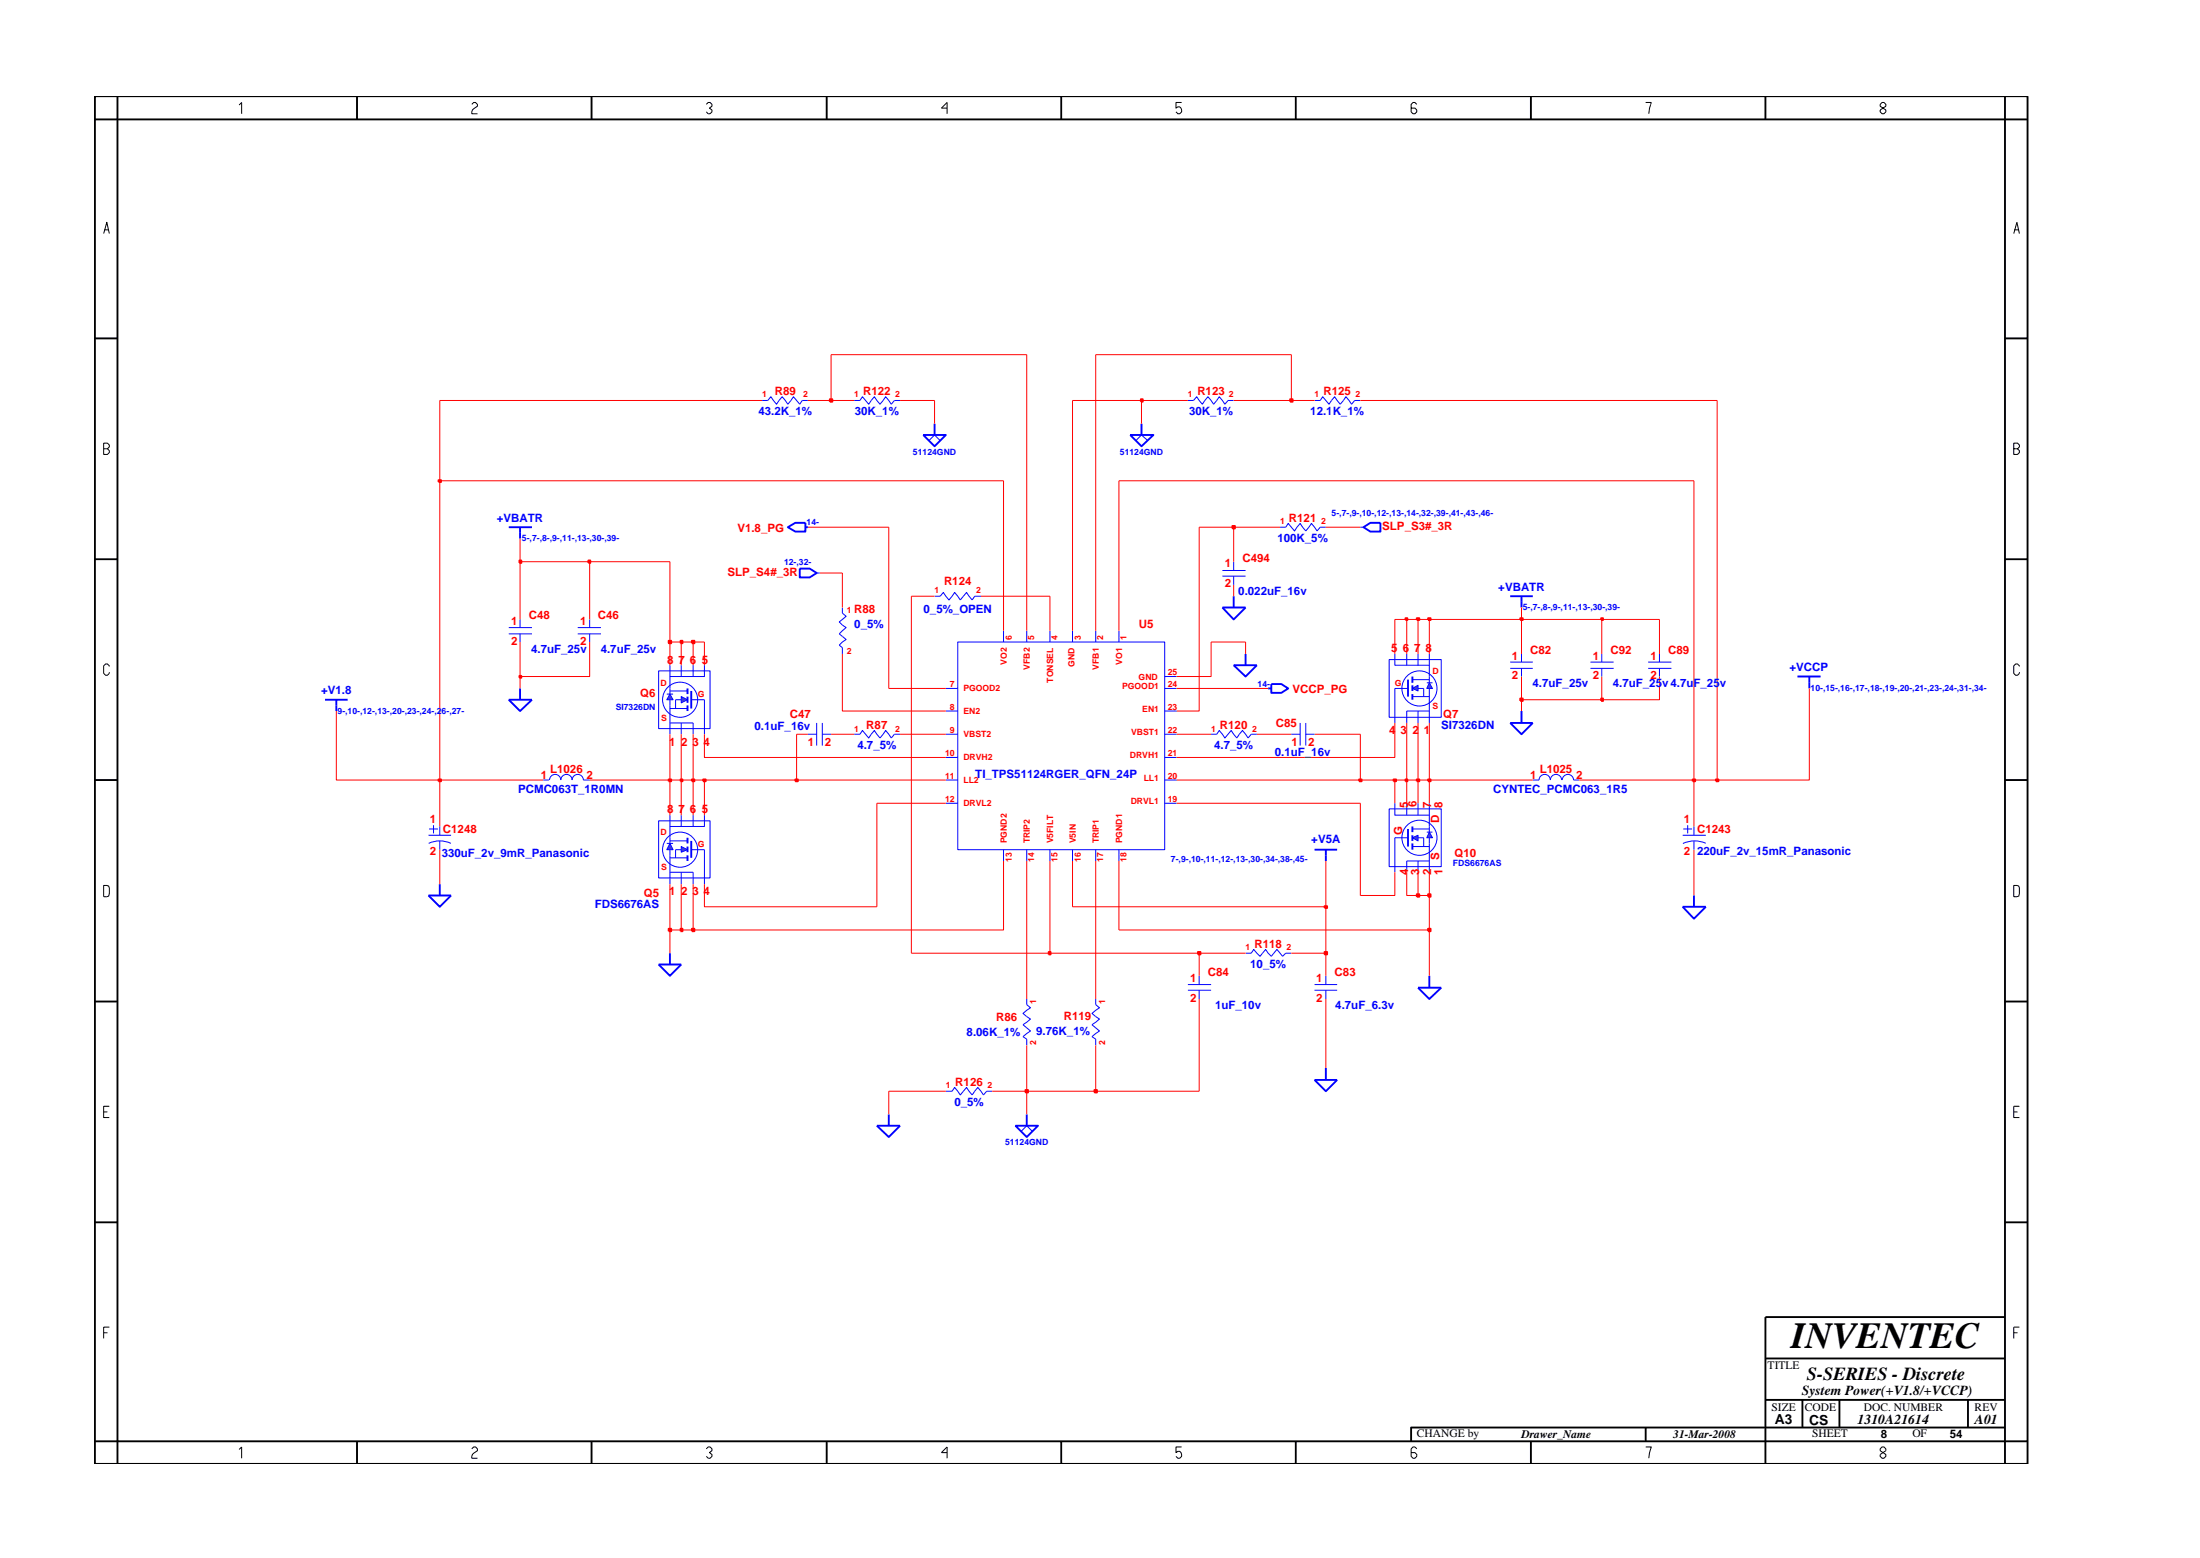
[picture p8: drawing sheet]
<svg xmlns="http://www.w3.org/2000/svg" width="297mm" height="210mm" viewBox="0 0 297 210" stroke-linecap="round" stroke-linejoin="round" font-family="sans-serif">
<path d="M124.7 58.7h3l-1.5 1.5zM126.2 57.2v1.5M152.6 58.7h3.1l-1.6 1.5zM154.1 57.2v1.5M203.9 80.5h3.1M205.4 80.5v1.5M177.5 114.7h3M179 114.7v1.5M190.1 111.9v2.3" fill="none" stroke="#00f" stroke-width=".25"/>
<g fill="none" stroke="#00f" stroke-width=".14">
<path d="M102.9 54h.8l.4-.5 .7 1.1 .8-1.1 .8 1.1 .7-1.1 .9 1.1 .3-.6h.8M125.4 59.5l.8-.8 .7 .8M153.4 59.5l.7-.8 .9 .8M160.4 54h.7l.5-.5 .7 1.1 .8-1.1 .8 1.1 .7-1.1 .8 1.1 .4-.6h.8M115.3 99.1h.8l.3-.5 .9 1 .8-1 .7 1 .8-1 .7 1 .5-.5h.7M126.2 80.5h.7l.5-.5 .7 1 .8-1 .8 1 .8-1 .8 1 .3-.5h.8M163.5 99.1h.8l.3-.5 .8 1 .8-1 .8 1 .8-1 .7 1 .4-.5h.8M174.4 99.1h1.1M175.5 97.6v3M176.3 99.1h1.2M176.3 97.6v3M214.7 89.4h3.2"/>
<path d="M214.7 90.2h3.2M216.3 88.3v1.1M216.3 90.2v1.1M57.9 112.7h3M57.9 113.8a3.6 3.6 0 0 1 3 0M57.9 111.9h1.2M58.5 111.4v1.1M59.4 111.5v1.2M59.4 113.5v1.2M188.3 113.1h1.8M168.2 128.6h.7l.4-.5 .8 1 .8-1 .7 1 .8-1 .8 1 .4-.5h.8M127.7 147.3h.9l.3-.5 .8 1 .8-1 .8 1 .7-1 .8 1 .4-.5h.8"/>
</g>
<path d="M193 112.3l.4 .8h-.8z" fill="#3c3cc8"/>
<path d="M192.6 112.3h.8M193 112.3l.4 .8h-.8z" fill="none" stroke="#00f" stroke-width=".14"/>
<path d="M190.7 113.1l.8-.4v.8z" fill="#3c3cc8"/>
<g fill="none" stroke="#00f" stroke-width=".14">
<path d="M110.3 77.3h.4M183.7 71.1h.4M93.3 94.4h1.8M73.3 105.3h.8M74.2 105.3a.76 .76 0 0 1 .8-.8 .76 .76 0 0 1 .7 .8 .76 .76 0 0 1 .8-.8 .76 .76 0 0 1 .7 .8 .76 .76 0 0 1 .8-.8 .76 .76 0 0 1 .8 .8h.8M187.6 109.2h7v7.8h-7zM188.3 113.1v4.6M188.3 108.4v1.6h4.7M189.9 108.4v1.6M190.7 113.1l.8-.4v.8zM190.7 114.2h2.3M190.7 111.9h2.3"/>
<path d="M191.5 113.1h.7v1.1M191.5 108.4v1.6M191.5 116.2v1.5M193 113.1v4.6M193 116.2h-3.1v1.5M193 108.4v3.9M207 105.3h.8a.76 .76 0 0 1 .8-.8 .76 .76 0 0 1 .7 .8 .76 .76 0 0 1 .8-.8 .76 .76 0 0 1 .7 .8M210.9 105.3a.76 .76 0 0 1 .8-.8 .76 .76 0 0 1 .8 .8h.7M227.2 112.7h3.1M227.3 111.9h1.2M227.9 111.4v1.1M228.7 111.5v1.2"/>
<path d="M228.7 113.5v1.2M230.3 113.8a3.7 3.7 0 0 0-3.1 0M138.6 134.8v.8l.5 .4-1 .8 1 .7-1 .8 1 .8-1 .8 .5 .3v.9M160.4 132.9h3.1M160.4 133.6h3.1M161.9 131.7v1.2M161.9 133.6v1.2M177.5 132.9h3M177.5 133.6h3M179 131.7v1.2M179 133.6v1.2M137.9 152.7l.7-.8 .8 .8"/>
<circle cx="191.6" cy="113.1" r="2.37"/>
</g>
<g fill="none" stroke="#00f" stroke-width=".25">
<path d="M108 76.7h1.3l1 .6-1 .6h-1.3zM184.1 71.1l.9-.5h1.4v1.1h-1.4zM43.9 94.4h3M45.4 94.4v1.6M93.3 93.2v2.4M166.6 89.8h3.1l-1.5 1.5zM168.2 88.3v1.5M171.2 92.9h.4M171.6 92.3h1.4l.9 .6-.9 .6h-1.4zM242.7 91.3h3.1M244.3 91.3v1.6M190.7 111.5v.8"/>
<path d="M190.7 112.7v.8M190.7 113.8v.9M88.9 130.2h3.1l-1.5 1.5zM90.5 128.6v1.6M191.5 133.3h3.1l-1.6 1.5zM193 131.7v1.6M227.2 122.4h3.1l-1.6 1.6zM228.7 120.8v1.6M118.4 151.9h3.1l-1.5 1.5zM120 150.4v1.5M137.1 151.9h3.1l-1.6 1.5zM138.6 150.4v1.5"/>
<path d="M177.5 145.7h3l-1.5 1.6zM179 144.1v1.6"/>
</g>
<path d="M90.5 93.7l.4 .7h-.9z" fill="#3c3cc8"/>
<path d="M90 93.7h.9M90.5 93.7l.4 .7h-.9z" fill="none" stroke="#00f" stroke-width=".14"/>
<path d="M92 94l.8 .4-.8 .5z" fill="#3c3cc8"/>
<g fill="none" stroke="#00f" stroke-width=".14">
<path d="M88.9 90.5h7v7.8h-7zM90.5 89.8v3.9M90.5 94.4v4.7M90.5 97.6h3.1v1.5M90.5 95.6h2.3M90.5 93.2h2.3M92 94.4h-.8v1.2M92 89.8v1.5M92 97.6v1.5M92 94l.8 .4-.8 .5zM93.6 89.8v1.5M95.1 89.8v1.5h-4.6"/>
<path d="M95.1 94.4v4.7M93.3 114.7h1.8"/>
<circle cx="91.8" cy="94.4" r="2.37"/>
</g>
<path d="M92.8 92.9v.8M92.8 94v.9M92.8 95.2v.8M93.3 113.5v2.3" fill="none" stroke="#00f" stroke-width=".25"/>
<path d="M90.5 113.8l.4 .9h-.9z" fill="#3c3cc8"/>
<path d="M90 113.8h.9M90.5 113.8l.4 .9h-.9z" fill="none" stroke="#00f" stroke-width=".14"/>
<path d="M92 114.2l.8 .5-.8 .3z" fill="#3c3cc8"/>
<g fill="none" stroke="#00f" stroke-width=".14">
<path d="M172.8 71.1h.8l.3-.5 .9 1.1 .7-1.1 .8 1.1 .8-1.1 .7 1.1 .5-.6h.7M68.7 84.7h3.1M68.7 85.5h3.1M70.2 83.6v1.1M70.2 85.5v1.1M78 85.5h3.1M78 84.7h3.1M79.6 83.6v1.1M79.6 85.5v1.1M113.7 82v.7l.5 .5-.9 .7 .9 .8-.9 .8 .9 .8-.9 .8 .4 .3v.9M188.3 92.9h1.8M222.5 89.4h3.2"/>
<path d="M222.5 90.2h3.2M224.1 88.3v1.1M224.1 90.2v1.1M88.9 110.8h7v7.7h-7zM90.5 110v3.8M90.5 114.7v4.6M90.5 117.7h3.1v1.6M90.5 115.8h2.3M90.5 113.5h2.3M92 114.7h-.8v1.1M92 110v1.5M92 117.7v1.6"/>
<path d="M92 114.2l.8 .5-.8 .3zM93.6 110v1.5M95.1 110v1.5h-4.6M95.1 114.7v4.6M147.9 134.8v.8l.5 .4-1 .8 1 .7-1 .8 1 .8-1 .8 .5 .3v.9"/>
<circle cx="91.8" cy="114.7" r="2.37"/>
</g>
<path d="M68.7 94.4h3.1l-1.6 1.6zM70.2 92.9v1.5M190.1 91.7v2.3M92.8 113.1v.7M92.8 114.2v.8M92.8 115.4v.8" fill="none" stroke="#00f" stroke-width=".25"/>
<path d="M193 92.1l.4 .8h-.8z" fill="#3c3cc8"/>
<path d="M192.6 92.1h.8M193 92.1l.4 .8h-.8z" fill="none" stroke="#00f" stroke-width=".14"/>
<path d="M190.7 92.9l.8-.4v.7z" fill="#3c3cc8"/>
<g fill="none" stroke="#00f" stroke-width=".14">
<path d="M115.3 54h.8l.3-.5 .9 1.1 .8-1.1 .7 1.1 .8-1.1 .7 1.1 .5-.6h.7M177.5 54h.8l.3-.5 .8 1.1 .8-1.1 .8 1.1 .7-1.1 .8 1.1 .4-.6h.8M165 77h3.2M165 77.8h3.2M166.6 75.8v1.2M166.6 77.8v1.1M109.1 99.1h1.2M110.3 97.6v3M111 99.1h1.2M111 97.6v3M127.7 92.9h1.6M127.7 99.1h1.6"/>
<path d="M127.7 96h1.6M129.3 86.6h28v28.1h-28zM135.5 85.1v1.5M138.6 85.1v1.5M141.8 85.1v1.5M144.8 85.1v1.5M147.9 85.1v1.5M151.1 85.1v1.5M157.3 96h1.6M157.3 92.9h1.6M157.3 99.1h1.6M157.3 91.3h1.6"/>
<path d="M187.6 89h7v7.8h-7zM188.3 92.9v4.7M188.3 88.3v1.5h4.7M189.9 88.3v1.5M190.7 92.9l.8-.4v.7zM190.7 94h2.3M190.7 91.7h2.3M191.5 92.9h.7v1.1M191.5 88.3v1.5M191.5 96v1.6M193 92.9v4.7M193 96h-3.1v1.6"/>
<path d="M193 88.3v3.8M203.9 89.4h3.1M203.9 90.2h3.1M205.4 88.3v1.1M205.4 90.2v1.1M127.7 105.3h1.6M127.7 102.2h1.6M127.7 108.4h1.6M135.5 114.7v1.5M138.6 114.7v1.5M141.8 114.7v1.5M144.8 114.7v1.5"/>
<path d="M147.9 114.7v1.5M151.1 114.7v1.5M157.3 102.2h1.6M157.3 108.4h1.6M157.3 105.3h1.6"/>
<circle cx="191.6" cy="92.9" r="2.37"/>
</g>
<g fill="none" stroke="#00f" stroke-width=".25">
<path d="M68.7 71.1h3.1M70.2 71.1v1.6M106.4 71.1l1-.5h1.3v1.1h-1.3zM108.7 71.1h.4M165 82h3.2l-1.6 1.6zM166.6 80.5v1.5M190.7 91.3v.8M190.7 92.5v.7M190.7 93.7v.7M203.9 97.6h3.1l-1.6 1.5zM205.4 96v1.6M59.4 119.3v1.5"/>
<path d="M57.9 120.8h3l-1.5 1.6z"/>
</g>
<path d="M127.7 147.3h-7.7v3.1M134 147.3h4.6v3.1" fill="none" stroke="#f00" stroke-width=".14"/>
<path d="M138.5 147.1h.3v.3h-.3z" fill="#8e2323"/>
<path d="M138.5 147.1h.3v.3h-.3z" fill="none" stroke="#f00" stroke-width=".25"/>
<path d="M138.6 141.1v6.2h9.3" fill="none" stroke="#f00" stroke-width=".14"/>
<path d="M147.8 147.1h.3v.3h-.3z" fill="#8e2323"/>
<path d="M147.8 147.1h.3v.3h-.3z" fill="none" stroke="#f00" stroke-width=".25"/>
<path d="M123 80.5v48.1h18.8M138.6 116.2v18.6M147.9 116.2v18.6M90.5 125.5v3.1M161.9 134.8v12.5h-14v-6.2M161.9 128.6v3.1M179 128.6v3.1M179 134.8v9.3M193 125.5v6.2" fill="none" stroke="#f00" stroke-width=".14"/>
<path d="M141.6 128.5h.2v.3h-.2z" fill="#8e2323"/>
<path d="M141.6 128.5h.2v.3h-.2z" fill="none" stroke="#f00" stroke-width=".25"/>
<path d="M141.8 116.2v12.4h20.1" fill="none" stroke="#f00" stroke-width=".14"/>
<path d="M161.7 128.5h.4v.3h-.4z" fill="#8e2323"/>
<path d="M161.7 128.5h.4v.3h-.4z" fill="none" stroke="#f00" stroke-width=".25"/>
<path d="M161.9 128.6h6.3M174.4 128.6h4.6" fill="none" stroke="#f00" stroke-width=".14"/>
<path d="M178.8 128.5h.4v.3h-.4z" fill="#8e2323"/>
<path d="M178.8 128.5h.4v.3h-.4z" fill="none" stroke="#f00" stroke-width=".25"/>
<path d="M179 122.4v6.2" fill="none" stroke="#f00" stroke-width=".14"/>
<path d="M90.3 125.3h.3v.4h-.3z" fill="#8e2323"/>
<path d="M90.3 125.3h.3v.4h-.3z" fill="none" stroke="#f00" stroke-width=".25"/>
<path d="M90.5 119.3v6.2h1.5" fill="none" stroke="#f00" stroke-width=".14"/>
<path d="M91.9 125.3h.2v.4h-.2z" fill="#8e2323"/>
<path d="M91.9 125.3h.2v.4h-.2z" fill="none" stroke="#f00" stroke-width=".25"/>
<path d="M92 119.3v6.2h1.6" fill="none" stroke="#f00" stroke-width=".14"/>
<path d="M93.4 125.3h.4v.4h-.4z" fill="#8e2323"/>
<path d="M93.4 125.3h.4v.4h-.4z" fill="none" stroke="#f00" stroke-width=".25"/>
<path d="M135.5 116.2v9.3h-41.9v-6.2M151.1 116.2v9.3h41.9" fill="none" stroke="#f00" stroke-width=".14"/>
<path d="M192.8 125.3h.4v.4h-.4z" fill="#8e2323"/>
<path d="M192.8 125.3h.4v.4h-.4z" fill="none" stroke="#f00" stroke-width=".25"/>
<path d="M118.4 108.4v14h-23.3v-3.1M144.8 116.2v6.2h34.2M193 120.8v4.7" fill="none" stroke="#f00" stroke-width=".14"/>
<path d="M178.8 122.3h.4v.2h-.4z" fill="#8e2323"/>
<path d="M178.8 122.3h.4v.2h-.4z" fill="none" stroke="#f00" stroke-width=".25"/>
<path d="M179 116.2v6.2M183.7 108.4v12.4h4.6v-3.1M189.9 117.7v3.1h1.6" fill="none" stroke="#f00" stroke-width=".14"/>
<path d="M191.3 120.7h.3v.3h-.3z" fill="#8e2323"/>
<path d="M191.3 120.7h.3v.3h-.3z" fill="none" stroke="#f00" stroke-width=".25"/>
<path d="M191.5 117.7v3.1h1.5" fill="none" stroke="#f00" stroke-width=".14"/>
<path d="M192.8 120.7h.4v.3h-.4z" fill="#8e2323"/>
<path d="M192.8 120.7h.4v.3h-.4z" fill="none" stroke="#f00" stroke-width=".25"/>
<g fill="none" stroke="#f00" stroke-width=".14">
<path d="M45.4 96v9.3h14v6.2M59.4 114.7v4.6M90.5 105.3v4.7M92 105.3v4.7M93.6 105.3v4.7M95.1 105.3v4.7M118.4 108.4h9.3M158.9 108.4h24.8M188.3 105.3v3.1M189.9 105.3v3.1M191.5 105.3v3.1M193 117.7v3.1"/>
<path d="M193 105.3v3.1M228.7 105.3v6.2M228.7 114.7v6.1"/>
</g>
<path d="M59.2 105.2h.3v.2h-.3z" fill="#8e2323"/>
<path d="M59.2 105.2h.3v.2h-.3z" fill="none" stroke="#f00" stroke-width=".25"/>
<path d="M59.4 64.9v40.4h13.9M79.6 105.3h10.9" fill="none" stroke="#f00" stroke-width=".14"/>
<path d="M90.3 105.2h.3v.2h-.3z" fill="#8e2323"/>
<path d="M90.3 105.2h.3v.2h-.3z" fill="none" stroke="#f00" stroke-width=".25"/>
<path d="M90.5 99.1v6.2h1.5" fill="none" stroke="#f00" stroke-width=".14"/>
<path d="M91.9 105.2h.2v.2h-.2z" fill="#8e2323"/>
<path d="M91.9 105.2h.2v.2h-.2z" fill="none" stroke="#f00" stroke-width=".25"/>
<path d="M92 99.1v6.2h1.6" fill="none" stroke="#f00" stroke-width=".14"/>
<path d="M93.4 105.2h.4v.2h-.4z" fill="#8e2323"/>
<path d="M93.4 105.2h.4v.2h-.4z" fill="none" stroke="#f00" stroke-width=".25"/>
<path d="M93.6 99.1v6.2h1.5" fill="none" stroke="#f00" stroke-width=".14"/>
<path d="M94.9 105.2h.4v.2h-.4z" fill="#8e2323"/>
<path d="M94.9 105.2h.4v.2h-.4z" fill="none" stroke="#f00" stroke-width=".25"/>
<path d="M95.1 105.3h12.5" fill="none" stroke="#f00" stroke-width=".14"/>
<path d="M107.4 105.2h.3v.2h-.3z" fill="#8e2323"/>
<path d="M107.4 105.2h.3v.2h-.3z" fill="none" stroke="#f00" stroke-width=".25"/>
<path d="M107.6 99.1v6.2h20.1M158.9 105.3h24.8" fill="none" stroke="#f00" stroke-width=".14"/>
<path d="M183.5 105.2h.3v.2h-.3z" fill="#8e2323"/>
<path d="M183.5 105.2h.3v.2h-.3z" fill="none" stroke="#f00" stroke-width=".25"/>
<path d="M183.7 99.1v6.2h4.6" fill="none" stroke="#f00" stroke-width=".14"/>
<path d="M188.2 105.2h.3v.2h-.3z" fill="#8e2323"/>
<path d="M188.2 105.2h.3v.2h-.3z" fill="none" stroke="#f00" stroke-width=".25"/>
<path d="M188.3 105.3h1.6" fill="none" stroke="#f00" stroke-width=".14"/>
<path d="M189.8 105.2h.2v.2h-.2z" fill="#8e2323"/>
<path d="M189.8 105.2h.2v.2h-.2z" fill="none" stroke="#f00" stroke-width=".25"/>
<path d="M189.9 97.6v7.7h1.6" fill="none" stroke="#f00" stroke-width=".14"/>
<path d="M191.3 105.2h.3v.2h-.3z" fill="#8e2323"/>
<path d="M191.3 105.2h.3v.2h-.3z" fill="none" stroke="#f00" stroke-width=".25"/>
<path d="M191.5 97.6v7.7h1.5" fill="none" stroke="#f00" stroke-width=".14"/>
<path d="M192.8 105.2h.4v.2h-.4z" fill="#8e2323"/>
<path d="M192.8 105.2h.4v.2h-.4z" fill="none" stroke="#f00" stroke-width=".25"/>
<path d="M193 97.6v7.7h14M213.2 105.3h15.5" fill="none" stroke="#f00" stroke-width=".14"/>
<path d="M228.5 105.2h.4v.2h-.4z" fill="#8e2323"/>
<path d="M228.5 105.2h.4v.2h-.4z" fill="none" stroke="#f00" stroke-width=".25"/>
<path d="M228.7 64.9v40.4h3.1" fill="none" stroke="#f00" stroke-width=".14"/>
<path d="M231.7 105.2h.3v.2h-.3z" fill="#8e2323"/>
<path d="M231.7 105.2h.3v.2h-.3z" fill="none" stroke="#f00" stroke-width=".25"/>
<path d="M231.8 54v51.3h12.5v-12.4M161.9 71.1v24.9h-3M95.1 99.1v3.1h32.6M107.6 99.1h1.5M112.2 99.1h3.1M113.7 88.3v7.7h14M121.5 99.1h6.2M158.9 99.1h4.6M169.7 99.1h4.7M177.5 99.1h6.2M188.3 97.6v4.6h-29.4M205.4 94.4v1.6" fill="none" stroke="#f00" stroke-width=".14"/>
<path d="M205.3 94.3h.3v.3h-.3z" fill="#8e2323"/>
<path d="M205.3 94.3h.3v.3h-.3z" fill="none" stroke="#f00" stroke-width=".25"/>
<path d="M205.4 91.3v3.1h10.9" fill="none" stroke="#f00" stroke-width=".14"/>
<path d="M216.2 94.3h.2v.3h-.2z" fill="#8e2323"/>
<path d="M216.2 94.3h.2v.3h-.2z" fill="none" stroke="#f00" stroke-width=".25"/>
<path d="M120 71.1v21.8h7.7M70.2 91.3v1.6M158.9 92.9h12.3M216.3 91.3v3.1h7.8v-3.1" fill="none" stroke="#f00" stroke-width=".14"/>
<path d="M70.1 91.2h.3v.3h-.3z" fill="#8e2323"/>
<path d="M70.1 91.2h.3v.3h-.3z" fill="none" stroke="#f00" stroke-width=".25"/>
<g fill="none" stroke="#f00" stroke-width=".14">
<path d="M70.2 86.6v4.7h9.4v-4.7M90.5 86.6v3.2M92 86.6v3.2M93.6 86.6v3.2M95.1 86.6v3.2M163.5 86.6v4.7h-4.6M168.2 86.6v1.7M188.3 83.6v4.7M189.9 83.6v4.7M191.5 83.6v4.7M193 83.6v4.7M205.4 83.6v4.7"/>
<path d="M216.3 83.6v4.7M224.1 83.6v4.7"/>
</g>
<path d="M90.3 86.5h.3v.3h-.3z" fill="#8e2323"/>
<path d="M90.3 86.5h.3v.3h-.3z" fill="none" stroke="#f00" stroke-width=".25"/>
<path d="M90.5 75.8v10.8h1.5" fill="none" stroke="#f00" stroke-width=".14"/>
<path d="M91.9 86.5h.2v.3h-.2z" fill="#8e2323"/>
<path d="M91.9 86.5h.2v.3h-.2z" fill="none" stroke="#f00" stroke-width=".25"/>
<path d="M92 86.6h1.6" fill="none" stroke="#f00" stroke-width=".14"/>
<path d="M93.4 86.5h.4v.3h-.4z" fill="#8e2323"/>
<path d="M93.4 86.5h.4v.3h-.4z" fill="none" stroke="#f00" stroke-width=".25"/>
<path d="M138.6 47.9v37.2M144.8 54v31.1M147.9 47.9v37.2M70.2 75.8v7.8M79.6 75.8v7.8M135.5 64.9v20.2M151.1 64.9v20.2M93.6 86.6h1.5M141.8 80.5v4.6M163.5 86.6h4.7M188.3 83.6h1.6" fill="none" stroke="#f00" stroke-width=".14"/>
<path d="M189.8 83.4h.2v.3h-.2z" fill="#8e2323"/>
<path d="M189.8 83.4h.2v.3h-.2z" fill="none" stroke="#f00" stroke-width=".25"/>
<path d="M189.9 83.6h1.6" fill="none" stroke="#f00" stroke-width=".14"/>
<path d="M191.3 83.4h.3v.3h-.3z" fill="#8e2323"/>
<path d="M191.3 83.4h.3v.3h-.3z" fill="none" stroke="#f00" stroke-width=".25"/>
<path d="M191.5 83.6h1.5" fill="none" stroke="#f00" stroke-width=".14"/>
<path d="M192.8 83.4h.4v.3h-.4z" fill="#8e2323"/>
<path d="M192.8 83.4h.4v.3h-.4z" fill="none" stroke="#f00" stroke-width=".25"/>
<path d="M193 83.6h12.4" fill="none" stroke="#f00" stroke-width=".14"/>
<path d="M205.3 83.4h.3v.3h-.3z" fill="#8e2323"/>
<path d="M205.3 83.4h.3v.3h-.3z" fill="none" stroke="#f00" stroke-width=".25"/>
<path d="M205.4 82v1.6h10.9" fill="none" stroke="#f00" stroke-width=".14"/>
<path d="M216.2 83.4h.2v.3h-.2z" fill="#8e2323"/>
<path d="M216.2 83.4h.2v.3h-.2z" fill="none" stroke="#f00" stroke-width=".25"/>
<path d="M110.7 77.3h3v4.7M166.6 78.9v1.6M123 80.5h3.2M132.4 80.5h9.4M216.3 83.6h7.8" fill="none" stroke="#f00" stroke-width=".14"/>
<path d="M70.1 75.6h.3v.4h-.3z" fill="#8e2323"/>
<path d="M70.1 75.6h.3v.4h-.3z" fill="none" stroke="#f00" stroke-width=".25"/>
<path d="M70.2 72.7v3.1h9.4" fill="none" stroke="#f00" stroke-width=".14"/>
<path d="M79.4 75.6h.3v.4h-.3z" fill="#8e2323"/>
<path d="M79.4 75.6h.3v.4h-.3z" fill="none" stroke="#f00" stroke-width=".25"/>
<path d="M79.6 75.8h10.9M109.1 71.1h10.9M161.9 71.1h4.7v4.7" fill="none" stroke="#f00" stroke-width=".14"/>
<path d="M166.4 71h.3v.3h-.3z" fill="#8e2323"/>
<path d="M166.4 71h.3v.3h-.3z" fill="none" stroke="#f00" stroke-width=".25"/>
<path d="M166.6 71.1h6.2M179 71.1h4.7" fill="none" stroke="#f00" stroke-width=".14"/>
<path d="M59.2 64.8h.3v.3h-.3z" fill="#8e2323"/>
<path d="M59.2 64.8h.3v.3h-.3z" fill="none" stroke="#f00" stroke-width=".25"/>
<path d="M102.9 54h-43.5v10.9h76.1M109.1 54h3.1M126.2 54v3.2M154.1 54v3.2M151.1 64.9h77.6" fill="none" stroke="#f00" stroke-width=".14"/>
<path d="M112 53.9h.4v.3h-.4z" fill="#8e2323"/>
<path d="M112 53.9h.4v.3h-.4z" fill="none" stroke="#f00" stroke-width=".25"/>
<path d="M112.2 47.9v6.1h3.1M121.5 54h4.7M144.8 54h9.3" fill="none" stroke="#f00" stroke-width=".14"/>
<path d="M154 53.9h.3v.3h-.3z" fill="#8e2323"/>
<path d="M154 53.9h.3v.3h-.3z" fill="none" stroke="#f00" stroke-width=".25"/>
<path d="M154.1 54h6.3M166.6 54h7.8" fill="none" stroke="#f00" stroke-width=".14"/>
<path d="M174.2 53.9h.3v.3h-.3z" fill="#8e2323"/>
<path d="M174.2 53.9h.3v.3h-.3z" fill="none" stroke="#f00" stroke-width=".25"/>
<path d="M112.2 47.9h26.4M147.9 47.9h26.5v6.1h3.1M183.7 54h48.1" fill="none" stroke="#f00" stroke-width=".14"/>
<g fill="none" stroke="#000" stroke-width=".25">
<path d="M12.8 13h261v184.6h-261zM12.8 16.1h261M15.9 13v184.6M48.2 13v3.1M79.9 13v3.1M111.6 13v3.1M143.3 13v3.1M174.9 13v3.1M206.7 13v3.1M238.4 13v3.1M270.7 13v184.6M12.8 45.7h3.1"/>
<path d="M270.7 45.7h3.1M12.8 75.5h3.1M270.7 75.5h3.1M12.8 105.3h3.1M270.7 105.3h3.1M12.8 135.2h3.1M270.7 135.2h3.1M12.8 165h3.1M270.7 177.7h-32.3v19.9M270.7 165h3.1M48.2 194.5v3.1M79.9 194.5v3.1"/>
<path d="M111.6 194.5v3.1M143.3 194.5v3.1M174.9 194.5v3.1M206.7 194.5v3.1M222.2 192.6v1.9M238.4 183.3h32.3M238.4 188.9h32.3M243.4 188.9v3.7M248.4 188.9v3.7M265.7 188.9v3.7M270.7 192.6h-80.2v1.9M273.8 194.5h-261"/>
</g>
<g fill="none" stroke="#000" stroke-width=".14">
<path d="M32.3 14.2l.3-.4v1.6M63.7 14.1l.3-.3h.2l.3 .3v.2l-.5 .4-.3 .4v.3h.8M95.4 14.1l.2-.3h.3l.2 .3v.2l-.3 .3 .3 .2v.3l-.2 .3h-.3l-.2-.3M127.9 14.6h-.8l.8-.8v1.6M159.5 13.8h-.7v.8l.2-.2a.5 .5 0 0 1 .5 .7l-.2 .3h-.3l-.2-.3M191.3 14.1l-.3-.3h-.2l-.3 .3v1l.3 .3h.2l.3-.3v-.3l-.3-.2h-.5M222.2 13.8h.8l-.4 1.6M254.1 13.8l-.2 .3v.2l.7 .5v.3l-.2 .3h-.3l-.2-.3v-.3l.7-.5v-.2l-.2-.3zM14 31.5l.4-1.5 .4 1.5M14.1 31h.6M272 31h.6M272.7 31.5l-.4-1.5-.4 1.5"/>
<path d="M14 59.8h.5l.3 .3v.2l-.3 .3 .3 .2v.3l-.3 .2h-.5zM14 60.6h.5M271.9 60.6h.5l.3-.3v-.2l-.3-.3h-.5v1.5h.5l.3-.2v-.3l-.3-.2M14.8 89.9l-.3-.3h-.2l-.3 .3v1l.3 .2h.2l.3-.2v-.2M272.7 89.9l-.3-.3h-.3l-.2 .3v1l.2 .2h.3l.3-.2v-.2M14 119.5l.7 .1 .1 .2-.1 1.1-.7 .1zM271.9 119.5l.7 .1 .1 .2-.1 1.1-.7 .1zM14 150.1h.5M14.8 149.3h-.8v1.5h.8M271.9 150.1h.5M272.7 149.3h-.8v1.5h.8M14 179.9h.5"/>
<path d="M14.8 179.1h-.8v1.5M271.9 179.9h.5M272.7 179.1h-.8v1.5M32.3 195.6l.3-.3v1.5M63.7 195.5l.3-.2h.2l.3 .2v.3l-.7 .5-.1 .2v.3h.8M95.4 195.5l.2-.2h.3l.2 .2v.3l-.3 .2 .3 .3v.2l-.2 .3h-.3l-.2-.3M127.9 196h-.8l.8-.7v1.5M159.5 195.3h-.7v.7l.2-.1a.5 .5 0 0 1 .5 .6l-.2 .3h-.3l-.2-.3M191.3 195.5l-.3-.2h-.2l-.3 .2v1l.3 .3h.2l.3-.3v-.2l-.3-.3h-.5M222.2 195.3h.8l-.4 1.5M253.9 195.5l.2-.2h.3l.2 .2v.3l-.7 .5v.2l.2 .3h.3l.2-.3v-.2l-.7-.5z"/>
</g>
<text font-size="5" x="241.8" y="182">INVENTEC</text>
<text font-size="2.5" x="244" y="186.3">S-SERIES - Discrete</text>
<g font-size="1.9">
<text x="243.3" y="188.2">System Power(+V1.8/+VCCP)</text>
<text x="239.6" y="192.2">A3</text>
<text x="244.3" y="192.3">CS</text>
<text x="250.8" y="192.2">1310A21614</text>
<text x="266.6" y="192.2">A01</text>
</g>
<g font-size="1.6" fill="#f00">
<text x="104.6" y="53.3">R89</text>
<text x="116.5" y="53.3">R122</text>
<text x="161.7" y="53.3">R123</text>
<text x="178.7" y="53.3">R125</text>
<text x="99.6" y="71.7">V1.8_PG</text>
<text x="174" y="70.4">R121</text>
<text x="186.6" y="71.5">SLP_S3#_3R</text>
<text x="98.2" y="77.7">SLP_S4#_3R</text>
<text x="165.4" y="76.6">1</text>
<text x="167.8" y="75.8">C494</text>
<text x="71.4" y="83.6">C48</text>
<text x="80.7" y="83.6">C46</text>
<text x="115.3" y="82.7">R88</text>
<text x="127.5" y="78.9">R124</text>
<text x="165.4" y="79.3">2</text>
<text x="69" y="84.4">1</text>
<text x="69" y="87">2</text>
<text x="78.3" y="84.4">1</text>
<text x="78.3" y="87">2</text>
<text x="90.1" y="89.6">8</text>
<text x="91.6" y="89.6">7 6 5</text>
<text x="153.7" y="84.8">U5</text>
<text x="187.8" y="88">5</text>
<text x="189.4" y="88">6</text>
<text x="191" y="88">7</text>
<text x="192.5" y="88">8</text>
<text x="204.1" y="89">1</text>
<text x="206.6" y="88.2">C82</text>
<text x="215.1" y="89">1</text>
<text x="217.5" y="88.2">C92</text>
<text x="222.9" y="89">1</text>
<text x="225.2" y="88.2">C89</text>
<text x="86.4" y="94">Q6</text>
<text x="174.5" y="93.5">VCCP_PG</text>
<text x="204.1" y="91.7">2</text>
<text x="215.1" y="91.7">2</text>
<text x="222.9" y="91.7">2</text>
<text x="90.4" y="100.6">1 2 3</text>
<text x="95" y="100.6">4</text>
<text x="106.7" y="96.9">C47</text>
<text x="109.1" y="100.6">1</text>
<text x="111.3" y="100.6">2</text>
<text x="117" y="98.3">R87</text>
<text x="164.7" y="98.3">R120</text>
<text x="172.3" y="98.1">C85</text>
<text x="174.4" y="100.6">1</text>
<text x="176.6" y="100.6">2</text>
<text x="187.6" y="99.1">4</text>
<text x="189.1" y="99.1">3</text>
<text x="190.7" y="99.1">2</text>
<text x="192.2" y="99.1">1</text>
<text x="194.8" y="96.9">Q7</text>
<text x="73" y="105.1">1</text>
<text x="74.3" y="104.3">L1026</text>
<text x="79.2" y="105.1">2</text>
<text x="206.6" y="105.1">1</text>
<text x="207.9" y="104.3">L1025</text>
<text x="212.8" y="105.1">2</text>
<text x="58" y="111.1">1</text>
<text x="59.8" y="112.5">C1248</text>
<text x="90.1" y="109.8">8 7 6 5</text>
<text x="189.3" y="112.7" transform="rotate(-90 189.3 112.7)">G</text>
<text x="190.1" y="109" transform="rotate(-90 190.1 109)">5</text>
<text x="191.2" y="108.9" transform="rotate(-90 191.2 108.9)">6</text>
<text x="193.2" y="109" transform="rotate(-90 193.2 109)">7</text>
<text x="194.3" y="111.1" transform="rotate(-90 194.3 111.1)">D</text>
<text x="194.8" y="109" transform="rotate(-90 194.8 109)">8</text>
<text x="227.4" y="111.1">1</text>
<text x="229.1" y="112.5">C1243</text>
<text x="58" y="115.4">2</text>
<text x="190.1" y="118.1" transform="rotate(-90 190.1 118.1)">4</text>
<text x="191.6" y="118.1" transform="rotate(-90 191.6 118.1)">3</text>
<text x="193.2" y="118.1" transform="rotate(-90 193.2 118.1)">2</text>
<text x="194.3" y="116" transform="rotate(-90 194.3 116)">S</text>
<text x="194.8" y="118.1" transform="rotate(-90 194.8 118.1)">1</text>
<text x="196.4" y="115.7">Q10</text>
<text x="227.4" y="115.4">2</text>
<text x="86.9" y="121.1">Q5</text>
<text x="90.4" y="120.8">1</text>
<text x="92" y="120.8">2 3</text>
<text x="95" y="120.8">4</text>
<text x="163.1" y="131.7">C84</text>
<text x="169.4" y="127.9">R118</text>
<text x="180.2" y="131.7">C83</text>
<text x="134.5" y="137.8">R86</text>
<text x="143.6" y="137.7">R119</text>
<text x="160.7" y="132.5">1</text>
<text x="160.7" y="135.2">2</text>
<text x="177.7" y="132.5">1</text>
<text x="177.7" y="135.2">2</text>
<text x="129" y="146.5">R126</text>
</g>
<g font-size="1.6" fill="#00f">
<text x="102.4" y="56">43.2K_1%</text>
<text x="115.4" y="56">30K_1%</text>
<text x="160.5" y="56">30K_1%</text>
<text x="176.9" y="56">12.1K_1%</text>
<text x="67.1" y="70.4">+VBATR</text>
<text x="172.5" y="73.1">100K_5%</text>
<text x="124.7" y="82.7">0_5%_OPEN</text>
<text x="167.2" y="80.3">0.022uF_16v</text>
<text x="202.3" y="79.7">+VBATR</text>
<text x="71.7" y="88.1">4.7uF_25v</text>
<text x="81.1" y="88.1">4.7uF_25v</text>
<text x="115.3" y="84.7">0_5%</text>
<text x="43.4" y="93.7">+V1.8</text>
<text x="206.9" y="92.7">4.7uF_25v</text>
<text x="217.8" y="92.7">4.7uF_25v 4.7uF_25v</text>
<text x="241.6" y="90.5">+VCCP</text>
<text x="101.9" y="98.5">0.1uF_16v</text>
<text x="115.8" y="101">4.7_5%</text>
<text x="163.9" y="101">4.7_5%</text>
<text x="194.6" y="98.3">SI7326DN</text>
<text x="70" y="107">PCMC063T_1R0MN</text>
<text x="131.7" y="105">TI_TPS51124RGER_QFN_24P</text>
<text x="172.1" y="102.1">0.1uF_16v</text>
<text x="201.6" y="107">CYNTEC_PCMC063_1R5</text>
<text x="177" y="113.8">+V5A</text>
<text x="59.6" y="115.6">330uF_2v_9mR_Panasonic</text>
<text x="229.1" y="115.3">220uF_2v_15mR_Panasonic</text>
<text x="80.3" y="122.5">FDS6676AS</text>
<text x="168.8" y="130.6">10_5%</text>
<text x="164.1" y="136.1">1uF_10v</text>
<text x="180.3" y="136.1">4.7uF_6.3v</text>
<text x="130.5" y="139.8">8.06K_1%</text>
<text x="139.9" y="139.6">9.76K_1%</text>
<text x="128.9" y="149.2">0_5%</text>
</g>
<g font-size="1.6">
<text x="238.7" y="184.8">TITLE</text>
<text x="239.2" y="190.4">SIZE</text>
<text x="243.7" y="190.4">CODE</text>
<text x="251.6" y="190.4">DOC. NUMBER</text>
<text x="266.6" y="190.4">REV</text>
<text x="191.3" y="193.9">CHANGE by</text>
<text x="205.4" y="194.1">Drawer_Name</text>
<text x="225.9" y="194.1">31-Mar-2008</text>
<text x="244.7" y="193.9">SHEET</text>
<text x="253.9" y="194.1">8</text>
<text x="258.2" y="193.9">OF</text>
<text x="263.3" y="194.1">54</text>
</g>
<g font-size="1.2" fill="#f00">
<text x="102.9" y="53.6">1</text>
<text x="108.4" y="53.6">2</text>
<text x="115.3" y="53.6">1</text>
<text x="120.9" y="53.6">2</text>
<text x="160.4" y="53.6">1</text>
<text x="165.9" y="53.6">2</text>
<text x="177.5" y="53.6">1</text>
<text x="183" y="53.6">2</text>
<text x="172.8" y="70.7">1</text>
<text x="178.4" y="70.7">2</text>
<text x="114.3" y="82.7">1</text>
<text x="126.2" y="80">1</text>
<text x="131.8" y="80">2</text>
<text x="114.3" y="88.3">2</text>
<text x="135.9" y="89.7" transform="rotate(-90 135.9 89.7)">VO2</text>
<text x="136.6" y="86.3" transform="rotate(-90 136.6 86.3)">6</text>
<text x="139.7" y="86.3" transform="rotate(-90 139.7 86.3)">5</text>
<text x="142.8" y="86.3" transform="rotate(-90 142.8 86.3)">4</text>
<text x="145.1" y="90" transform="rotate(-90 145.1 90)">GND</text>
<text x="145.9" y="86.3" transform="rotate(-90 145.9 86.3)">3</text>
<text x="149" y="86.3" transform="rotate(-90 149 86.3)">2</text>
<text x="151.5" y="89.7" transform="rotate(-90 151.5 89.7)">VO1</text>
<text x="152.1" y="86.3" transform="rotate(-90 152.1 86.3)">1</text>
<text x="89.2" y="92.6">D</text>
<text x="94.2" y="94.1">G</text>
<text x="128.2" y="95.8">8</text>
<text x="128.2" y="92.7">7</text>
<text x="130.1" y="93.2">PGOOD2</text>
<text x="139.1" y="90.4" transform="rotate(-90 139.1 90.4)">VFB2</text>
<text x="142.2" y="92.1" transform="rotate(-90 142.2 92.1)">TONSEL</text>
<text x="148.4" y="90.4" transform="rotate(-90 148.4 90.4)">VFB1</text>
<text x="151.5" y="93">PGOOD1</text>
<text x="153.7" y="91.7">GND</text>
<text x="157.7" y="95.8">23</text>
<text x="157.7" y="92.7">24</text>
<text x="157.7" y="91.1">25</text>
<text x="188.3" y="92.6">G</text>
<text x="193.4" y="91">D</text>
<text x="193.4" y="95.6">S</text>
<text x="89.3" y="97.2">S</text>
<text x="115.3" y="98.7">1</text>
<text x="120.9" y="98.7">2</text>
<text x="128.2" y="98.9">9</text>
<text x="130.1" y="96.4">EN2</text>
<text x="130.1" y="99.5">VBST2</text>
<text x="152.7" y="99.2">VBST1</text>
<text x="154.2" y="96.1">EN1</text>
<text x="157.7" y="98.9">22</text>
<text x="163.5" y="98.7">1</text>
<text x="169.1" y="98.7">2</text>
<text x="127.6" y="105.1">11</text>
<text x="127.6" y="102.1">10</text>
<text x="130.1" y="105.7">LL2</text>
<text x="130.1" y="102.6">DRVH2</text>
<text x="152.5" y="102.3">DRVH1</text>
<text x="154.4" y="105.4">LL1</text>
<text x="157.7" y="105.1">20</text>
<text x="157.7" y="102.1">21</text>
<text x="89.2" y="112.7">D</text>
<text x="127.6" y="108.2">12</text>
<text x="130.1" y="108.8">DRVL2</text>
<text x="135.9" y="113.8" transform="rotate(-90 135.9 113.8)">PGND2</text>
<text x="139.1" y="113.8" transform="rotate(-90 139.1 113.8)">TRIP2</text>
<text x="142.2" y="113.8" transform="rotate(-90 142.2 113.8)">V5FILT</text>
<text x="145.2" y="113.8" transform="rotate(-90 145.2 113.8)">V5IN</text>
<text x="148.4" y="113.8" transform="rotate(-90 148.4 113.8)">TRIP1</text>
<text x="151.5" y="113.8" transform="rotate(-90 151.5 113.8)">PGND1</text>
<text x="152.7" y="108.5">DRVL1</text>
<text x="157.7" y="108.2">19</text>
<text x="89.3" y="117.4">S</text>
<text x="94.2" y="114.3">G</text>
<text x="136.6" y="116.3" transform="rotate(-90 136.6 116.3)">13</text>
<text x="139.7" y="116.3" transform="rotate(-90 139.7 116.3)">14</text>
<text x="142.8" y="116.3" transform="rotate(-90 142.8 116.3)">15</text>
<text x="145.9" y="116.3" transform="rotate(-90 145.9 116.3)">16</text>
<text x="149" y="116.3" transform="rotate(-90 149 116.3)">17</text>
<text x="152.1" y="116.3" transform="rotate(-90 152.1 116.3)">18</text>
<text x="168.2" y="128.2">1</text>
<text x="173.7" y="128.2">2</text>
<text x="139.9" y="135.5" transform="rotate(-90 139.9 135.5)">1</text>
<text x="149.2" y="135.5" transform="rotate(-90 149.2 135.5)">1</text>
<text x="139.9" y="141.1" transform="rotate(-90 139.9 141.1)">2</text>
<text x="149.2" y="141.1" transform="rotate(-90 149.2 141.1)">2</text>
<text x="127.7" y="146.8">1</text>
<text x="133.3" y="146.8">2</text>
</g>
<g font-size="1.2" fill="#00f">
<text x="123.3" y="61.4">51124GND</text>
<text x="151.2" y="61.4">51124GND</text>
<text x="108.9" y="70.9">14-</text>
<text x="179.8" y="69.6">5-,7-,9-,10-,12-,13-,14-,32-,39-,41-,43-,46-</text>
<text x="70.5" y="73">5-,7-,8-,9-,11-,13-,30-,39-</text>
<text x="105.9" y="76.2">12-,32-</text>
<text x="205.6" y="82.3">5-,7-,8-,9-,11-,13-,30-,39-</text>
<text x="83.1" y="95.8">SI7326DN</text>
<text x="169.8" y="92.7">14-</text>
<text x="244.5" y="93.2">10-,15-,16-,17-,18-,19-,20-,21-,23-,24-,31-,34-</text>
<text x="45.6" y="96.3">9-,10-,12-,13-,20-,23-,24-,26-,27-</text>
<text x="158.1" y="116.3">7-,9-,10-,11-,12-,13-,30-,34-,38-,45-</text>
<text x="196.2" y="116.9">FDS6676AS</text>
<text x="135.7" y="154.6">51124GND</text>
</g>
</svg>
